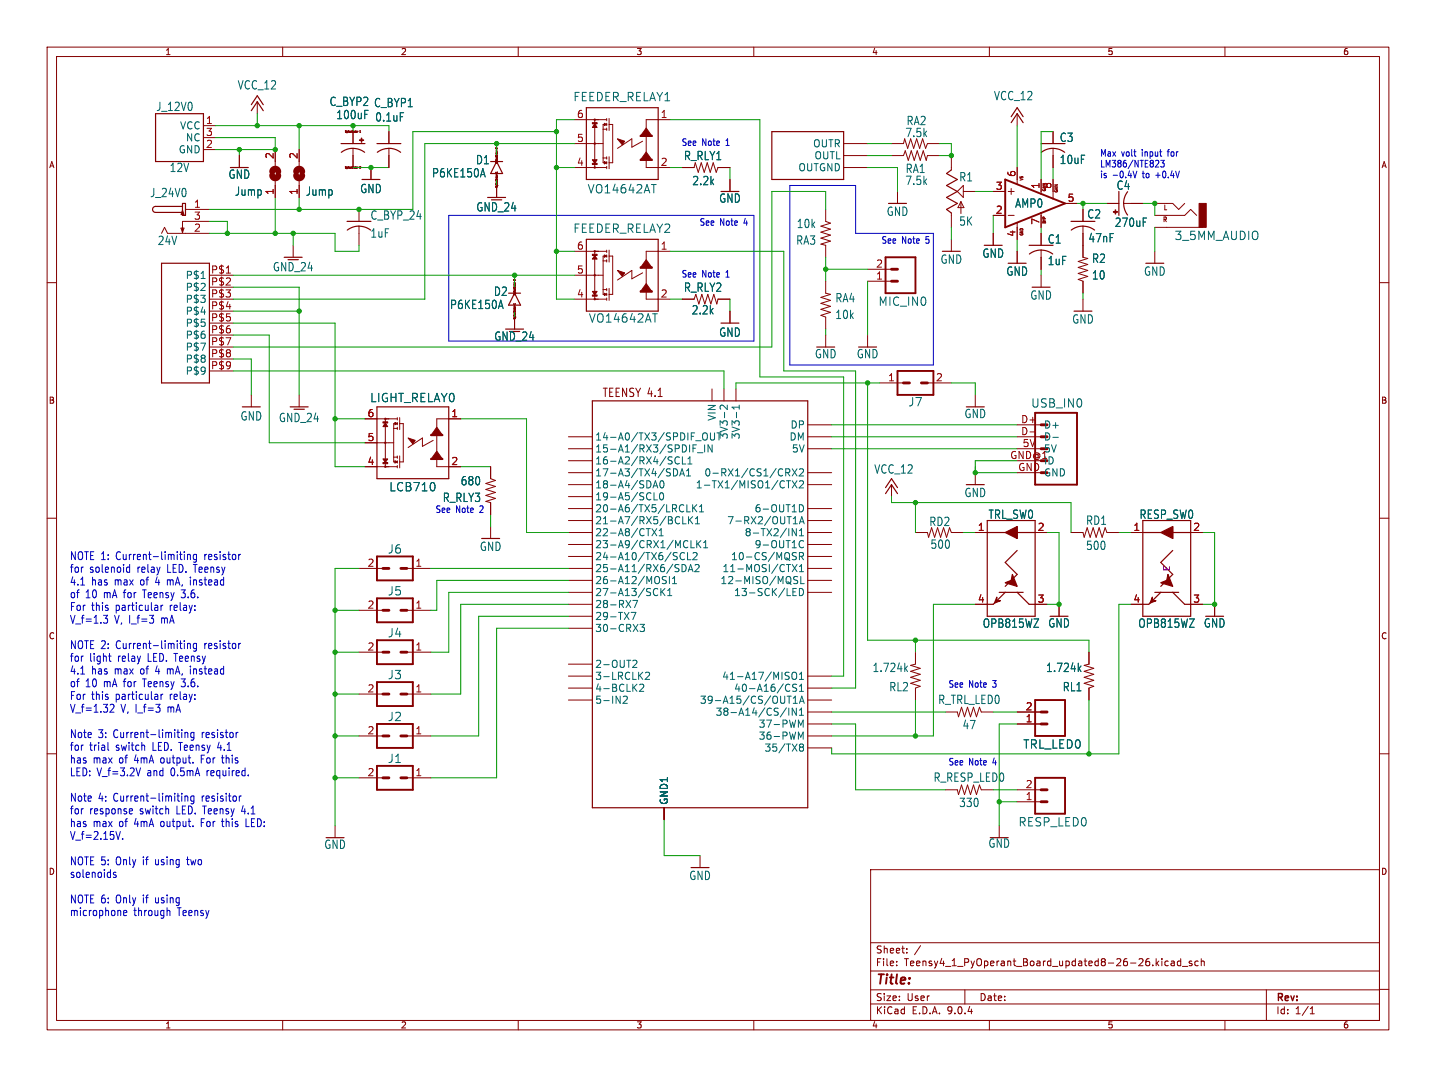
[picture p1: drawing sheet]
<svg xmlns="http://www.w3.org/2000/svg" width="305mm" height="229mm" viewBox="0 0 305 229" stroke-linecap="round" stroke-linejoin="round" font-family="sans-serif">
<g fill="none" stroke="#840000" stroke-width=".21">
<path d="M10 10h284.8v208.6h-284.8zM12 12h280.8v204.6h-280.8zM60 10v2M110 10v2M160 10v2M210 10v2M260 10v2M43.2 26.7h2.5M43.2 29.2h2.5M43.2 31.8h2.5M50.8 33v2.6M54.6 21.6v2.5"/>
<path d="M58.4 31.8v3.4M58.4 38.5v3.4M63.5 31.8v3.4M63.5 38.5v3.4M73.3 27.8h.1M73.3 27.7v.1M73.3 27.7h.2M73.5 35.4h-.2M74 27.7h-.1M74 35.3l-.1 .1M74 35.3v.1M74.7 27.8h.2"/>
<path d="M74.7 35.4h.1M74.8 35.3h.1M74.8 35.3l-.1 .1M74.8 35.3l.1 .1M74.9 35.4h.1M74.9 27.9v2.6M74.9 31.5v4.1M75.4 27.7v.4M75.4 35.3v.4M75.6 28.1h.1M75.6 27.8h.1M75.6 35.5h.2"/>
<path d="M75.7 27.8v.1M75.7 28.1h.1M75.7 27.9l-.1 .1M75.7 35.7h-.1M75.8 35.5v.1M75.8 35.6h-.2M75.9 27.8v.3M75.9 35.5v.2M75.9 35.5h.1M76 27.8h.1M76 27.8l-.1 .1M76 35.5h.1"/>
<path d="M76 35.5h-.1M76.4 27.8l.1-.1v.4M76.5 35.3l-.1 .1M76.5 35.3v.1M76.5 35.4h.1M78.7 35.6v2.5M82.5 27.9v2.6M82.5 31.5v4.1M105.2 39.1h.1M105.2 37.6h.4M105.2 32.5h.4M105.2 39.7h.1"/>
<path d="M105.2 39.5v.2M105.2 31.4v.2M105.2 33.1v.1M105.2 34.5l.1 .1M105.2 34h.1M105.2 33.2h.1M105.2 31.6h.1M105.2 31.4h.1M105.2 38.1v.2M105.2 33v.1M105.3 31.4h-.1M105.3 32h.1"/>
<path d="M105.3 32.3l.1-.1 .1 .2M105.3 37v.1M105.3 37.3v.1M105.3 37.1h.3M105.3 37.1h.1M105.3 32h.3M105.3 37.3h.1M105.3 37.3l.2 .1M105.4 37.1h.1M105.4 32h.1M105.4 39.4v2.5M105.6 37.3v.1"/>
<path d="M105.6 32.2v.1M105.6 36.6h-.4h.1M121.9 35.6h6.9M121.9 30.5h6.1M121.9 25.4h6.9M126.2 25.4v10.2M128 27.4h.8M128 33.5h.8M128.8 25.1v.6M128.8 26.2v.5M128.8 27.2v.5M128.8 33.3v.5"/>
<path d="M128.8 34.3v.5M128.8 35.3v.5M128.8 26.4h-.8v8.1h.8M129.3 26.4h.7v8.1h-.7M129.3 25.1v2.6M129.3 33.3v2.5M136.4 30l-2.3 1.2v-1.7l-3 2M142.2 25.4h-5v10.2h5M144.8 35.6h2.5l.3-1.1 .6 2.1 .6-2.1 .7 2.1 .6-2.1 .6 2.1 .7-2.1 .6 2.1 .4-1h2.5M154.9 38.1v2.5M179.1 35.6h5M179.1 30.5h5"/>
<path d="M179.1 33h5M189.2 30.5h2.6l.2-1 .7 2 .6-2 .6 2 .7-2 .6 2 .6-2 .7 2 .3-1h2.6M189.2 33h2.6l.4-1 .6 2 .6-2 .7 2 .6-2 .6 2 .7-2 .6 2 .2-1h2.6M201.9 33v3.1M215.9 24.1v2.6M215.9 35.6v3.4M221 38.1v3M223.5 27.9v2.6M223.5 31.5v4.1M223.5 38.1v4.1M34.3 49.5l.6-1.2 .7 1.2h8.8M38.4 48.4h.7l-.4 1z"/>
<path d="M39.4 44.5h5M44.4 58.4h5.1M44.4 47h-5.7v2.4M62.2 52.1v2.5M76.2 44.5v2.5M76.2 48v4.1M109 59.4v.1M109 59.4h.1M109 59.3v.1M109.1 59.3h-.1M109.1 60h.3M109.1 59.9h.1"/>
<path d="M109.1 59.9v.1M109.1 60h.1M109.2 60h.1M121.9 58.4h6.1M121.9 53.3h6.9M126.2 53.3v10.2M128 55.4h.8M128.8 54.4h-.8v8.1h.8M128.8 53.1v.5M128.8 54.1v.5M128.8 55.1v.5M129.3 54.4h.7v8.1h-.7"/>
<path d="M129.3 53.1v2.5M136.4 57.9l-2.3 1.3v-1.8l-3 2M142.2 53.3h-5v10.2h5M175.3 44.5v2.5l1 .4-2.1 .6 2.1 .6-2.1 .7 2.1 .6-2.1 .6 2.1 .7-2.1 .6 1.1 .3v2.5M175.3 59.7v2.5l1 .3-2.1 .6 2.1 .7-2.1 .6 2.1 .6-2.1 .7 2.1 .6-2.1 .6 1.1 .4v2.6M184.1 57.2h5.1M184.1 59.7h5.1M190.5 40.6v2.6M201.9 45.2v3.1M201.9 50.8v2.5M203.2 40.6l1.3-1.2v2.5zM204 42.8l.6 1.3h-1.3z"/>
<path d="M204 42.8v2.5M204.5 40.6h2.5M210.8 49.5v2.6M210.8 40.6h2.6M210.8 45.7h2.6M214 40.6h1.3M214 45.7h1.3M214.6 40v1.3M215.9 47.3v3.5M215.9 53.3v2.6M221 45.2v3.1M221 49.5v2.6"/>
<path d="M221 53.1v4.1M221 58.4v2.6M226.1 43.2h2.5M229.9 44.5v2.5M229.9 48v6.6l1 .3-2 .6 2 .6-2 .7 2 .6-2 .6 2 .7-2 .6 1 .4v2.5M234.9 43.2h2.6M238.5 43.2h4.1M245.1 43.2h3.8l1.3 1.3 1.3-1.3M245.1 45.7h6.4l1.2-1.2 1.3 1.2M245.1 53.3v2.6M245.1 48.3h10.2M10 60h2"/>
<path d="M44.4 63.5h5.1M44.4 61h5.1M44.4 66h5.1M44.4 68.6h5.1M44.4 71.1h5.1M44.4 73.7h5.1M44.4 76.2h5.1M44.4 78.7h5.1M109 67.5v.2M109 61v.1M109 67h.1M109 65.5h.4"/>
<path d="M109 61.9h.1M109 61.1h.1M109 60.5h.4M109 62.4v.2M109 67.5h.1M109 61h.1M109 61.1l.1 .1M109 67.7h.1M109 62.6h.1M109.1 66.1v.2M109.1 61h-.1M109.1 60.2v.1"/>
<path d="M109.1 65h.1M109.1 65.1h.3M109.1 65l.1 .1M109.1 60.2h.1M109.2 65.1h.1M109.2 65.2l-.1 .1M109.2 65.2h.1M109.2 60.1l-.1 .1M109.2 60.1h.1M109.2 67.3v2.6M109.2 65.2l.1 .2M109.2 60.1l.1 .2"/>
<path d="M109.4 65.2v.1M109.4 60.2v.1M109.4 64.5h-.4l.1 .1M121.9 63.5h6.9M128 61.5h.8M128.8 61.2v.5M128.8 62.2v.5M128.8 63.2v.6M129.3 61.2v2.6M144.8 63.5h2.5l.4-1 .6 2 .7-2 .6 2 .6-2 .7 2 .6-2 .6 2 .3-1h2.5M154.9 66v2.6M175.3 71.1v2.6"/>
<path d="M184.1 71.1v2.6M229.9 63.5v2.5M292.8 60h2M53.3 83.8v2.6M63.5 83.8v2.6M77.5 88.9h6.8M77.5 99.1h6.8M77.5 94h6.1M81.8 88.9v10.2M83.6 90.9h.7M83.6 97h.7M84.3 89.9h-.7v8.1h.7"/>
<path d="M84.3 88.6v.6M84.3 89.7v.5M84.3 90.7v.5M84.3 96.8v.5M84.3 97.8v.5M84.3 98.8v.5M84.8 89.9h.8v8.1h-.8M84.8 88.6v2.6M84.8 96.8v2.5M91.9 93.5l-2.2 1.2v-1.7l-3.1 2M97.8 88.9h-5.1v10.2h5.1M104.1 99.1v2.5l1.1 .4-2.1 .6 2.1 .7-2.1 .6 2.1 .6-2.1 .7 2.1 .6-2.1 .6 1 .3v2.5"/>
<path d="M120.6 92.7h5.1M120.6 95.3h5.1M120.6 97.8h5.1M151.1 82.6v2.5M153.7 82.6v2.5M156.2 82.6v2.5M171.4 92.7h5.1M171.4 95.3h5.1M171.4 90.2h5.1M186.7 81.3h5.1M196.8 81.3h5.1M207 83.8v2.6"/>
<path d="M215.9 92.7h5.1M215.9 95.3h5.1M215.9 97.8h5.1M215.9 90.2h5.1M10 110h2M104.1 111.8v2.5M120.6 113h5.1M120.6 100.3h5.1M120.6 102.9h5.1M120.6 105.4h5.1M120.6 108h5.1M120.6 110.5h5.1"/>
<path d="M120.6 115.6h5.1M120.6 118.1h5.1M171.4 113h5.1M171.4 100.3h5.1M171.4 102.9h5.1M171.4 108h5.1M171.4 110.5h5.1M171.4 115.6h5.1M171.4 118.1h5.1M189.2 102.9v2.5M194.3 113h2.5l.3 1 .6-2 .7 2 .6-2 .6 2 .7-2 .6 2 .6-2 .4 1h2.6M207 113h2.5"/>
<path d="M207 100.3v2.6M215.9 100.3h5.1M219.7 113h2.5M227.3 113h2.6l.2 1 .7-2 .6 2 .6-2 .7 2 .6-2 .6 2 .7-2 .3 1h2.6M240 113h2.6M252.7 113h2.6M292.8 110h2M76.2 120.7h5.1M76.2 138.4h5.1M76.2 129.5h5.1M86.4 120.7h5M86.4 138.4h5"/>
<path d="M86.4 129.5h5M120.6 128.3h5.1M120.6 120.7h5.1M120.6 123.2h5.1M120.6 125.7h5.1M120.6 130.8h5.1M120.6 133.4h5.1M171.4 120.7h5.1M171.4 123.2h5.1M171.4 125.7h5.1M194.3 138.4v2.6l-1 .2 2 .7-2 .6 2 .6-2 .7 2 .6-2 .6 2 .7-1 .4v2.5M207 128.3h2.5"/>
<path d="M219.7 128.3h2.5M224.8 128.3v2.5M231.1 138.4v2.6l-1 .2 2.1 .7-2.1 .6 2.1 .6-2.1 .7 2.1 .6-2.1 .6 2.1 .7-1.1 .4v2.5M240 128.3h2.6M252.7 128.3h2.6M257.8 128.3v2.5M76.2 156.2h5.1M76.2 147.3h5.1M86.4 156.2h5M86.4 147.3h5M120.6 141h5.1M120.6 143.5h5.1"/>
<path d="M120.6 146.1h5.1M120.6 148.6h5.1M171.4 156.2h5.1M171.4 143.5h5.1M171.4 146.1h5.1M171.4 148.6h5.1M171.4 151.1h5.1M171.4 153.7h5.1M171.4 158.8h5.1M200.7 151.1h2.5l.3 1 .6-2 .6 2 .7-2 .6 2 .6-2 .7 2 .6-2 .4 1h2.5M215.9 151.1h5.1M215.9 153.7h5.1"/>
<path d="M10 160h2M71.1 175.3v2.5M76.2 165.1h5.1M86.4 165.1h5M141 171.5v2.5M200.7 167.6h2.5l.3 1.1 .6-2.1 .6 2.1 .7-2.1 .6 2.1 .6-2.1 .7 2.1 .6-2.1 .4 1h2.5M212.1 175.3v2.5M215.9 167.6h5.1M215.9 170.2h5.1M292.8 160h2M148.6 181.6v2.6M184.8 184.6h108v32h-108z"/>
<path d="M10 210h2M60 216.6v2M110 216.6v2M160 216.6v2M184.8 213.1h108M184.8 210.1h108M184.8 206.1h108M184.8 200.1h108M190.3 204.8v.2M190.3 204.1v.1M192.5 202.1v.2M192.5 201.4v.1"/>
<path d="M195.4 200.7l-1.3 1.9M204.8 210.1v3M210 216.6v2M246.6 203.5v.1M246.6 204v1M248 204.1l-.5-.1-.2 .3 .1 .6h.6M248.6 204.1h.6l.1 .9M249.3 204.3l-.5 .1-.3 .2 .3 .4 .5-.1M250.6 204.1l-.4-.1-.3 .3 .1 .6h.6M250.6 203.5v1.5M251 205.1h1.1M253 204.1l-.4-.1-.2 .2 .1 .2 .5 .2v.3h-.6"/>
<path d="M254.3 204.1l-.4-.1-.3 .3 .2 .6h.5M255 204.1l.2-.1 .3 .1 .1 .9M255 203.5v1.5M260 216.6v2M268.8 210.1v6.5M278.1 215.2h.9M278.1 214.1l.4-.4v1.5M292.8 210h2"/>
</g>
<g fill="none" stroke="#840000" stroke-width=".25">
<path d="M33 24.1h10.2v10.2h-10.2zM53.3 22.2l1.3-1.9 1.3 1.9M53.3 23.5l1.3-1.9 1.3 1.9M72.4 30.5h5.1M74.9 31.5a4.1 4.1 0 0 0-2.5 .8M74.9 31.5a4.1 4.1 0 0 1 2.5 .8M76.8 38.1h3.8M80 30.5h5.1M82.5 31.5a4.1 4.1 0 0 1 2.5 .8M82.5 31.5a4.1 4.1 0 0 0-2.4 .8M104.1 34.3h2.6M105.4 34.3l1.3 2.5h-2.6z"/>
<path d="M105.4 33v1.3M105.4 36.8v1.3M124.5 22.9h15.2v15.2h-15.2zM163.8 27.9h15.3v10.2h-15.3zM201.9 36.1l-1 .7 2.3 1.3-2.3 1.3 2.3 1.2-2.3 1.3 2.3 1.3-2.3 1.3 1 .7M214.6 24.8l1.3-1.9 1.3 1.9M214.6 26l1.3-1.9 1.3 1.9M221 30.5h5.1M223.5 31.5a4.1 4.1 0 0 0-2.5 .8M223.5 31.5a4.1 4.1 0 0 1 2.5 .8M34.3 55.9h10.1v25.4h-10.1zM38.7 43.8h-5.7l-.4 .2-.2 .5 .2 .4 .4 .2h5.7"/>
<path d="M38.7 43.2v2.5h.7v-2.5M60.3 54.6h3.8M73.7 47h5M76.2 48a4.1 4.1 0 0 0-2.5 .8M76.2 48a4.1 4.1 0 0 1 2.5 .8M103.5 41.9h3.8M124.5 50.8h15.2v15.2h-15.2zM188.6 43.2h3.8M200 53.3h3.8M208.9 52.1h3.8M214 55.9h3.8M218.4 52.1h5.1"/>
<path d="M223.4 53.9a4 4 0 0 0-4.9 0M227.3 47h5.1M229.9 48a4.1 4.1 0 0 0-2.5 .8M229.9 48a4.1 4.1 0 0 1 2.4 .8M237.5 40.6v5.1M238.5 43.2a4.1 4.1 0 0 0 .8 2.4M239.3 40.7a4.1 4.1 0 0 0-.8 2.5M243.2 55.9h3.8M107.9 62.2h2.6M109.2 62.2l1.3 2.6h-2.6zM109.2 61v1.2M109.2 64.8v1.2"/>
<path d="M153 68.6h3.8M219.1 61h3.8M228 66h3.8M51.4 86.4h3.8M61.6 86.4h3.8M62.4 86.9h2.2M80 86.4h15.2v15.2h-15.2zM125.7 85.1h45.7v86.4h-45.7zM102.2 114.3h3.8M188 103.5l1.2-1.9 1.3 1.9M188 104.8l1.2-1.9 1.3 1.9M205.1 102.9h3.8"/>
<path d="M209.5 110.5h10.2v20.3h-10.2zM209.5 113h3.9M215.9 113h3.8M215.9 111.8v2.5M215.9 116.8l-2.5 2.6 2.5 2.5-2.5 2.6M242.6 110.5h10.1v20.3h-10.1zM242.6 113h3.8M248.9 111.8v2.5M248.9 113h3.8M248.9 116.8l-2.5 2.6 2.5 2.5-2.5 2.6M212.1 125.7h5.1M213.4 125.7l-2.6 2.6h-1.3"/>
<path d="M215.9 125.7l2.5 2.6h1.3M245.1 125.7h5.1M246.4 125.7l-2.6 2.6h-1.2M248.9 125.7l2.6 2.6h1.2M146.7 184.2h3.8"/>
<circle cx="126.2" cy="35.6" r=".13"/>
<circle cx="126.2" cy="25.4" r=".13"/>
<circle cx="126.2" cy="30.5" r=".13"/>
<circle cx="126.2" cy="58.4" r=".13"/>
<circle cx="126.2" cy="53.3" r=".13"/>
<circle cx="126.2" cy="63.5" r=".13"/>
<circle cx="81.8" cy="88.9" r=".13"/>
<circle cx="81.8" cy="99.1" r=".13"/>
<circle cx="81.8" cy="94" r=".13"/>
</g>
<g fill="#840000" stroke="#840000" stroke-width=".21">
<path d="M236.7 44.5h.1v.9h-.1z"/>
<path d="M236.3 44.9h.9v.2h-.9z"/>
<path d="M254.5 43.2h1.5v5.1h-1.5z"/>
<path d="M91.4 92.2h2.6v.3h-2.6z"/>
<path d="M92.7 90.7l1.3 1.8h-2.6z"/>
<path d="M91.4 97.3h2.6v.2h-2.6z"/>
<path d="M92.7 95.8l1.3 1.7h-2.6z"/>
<path d="M86.6 93l1.5 .5-.5 .7z"/>
<path d="M83.8 89.7l.5 .2-.5 .3z"/>
<path d="M83.8 97.8l.5 .2-.5 .3z"/>
<path d="M81.3 89.5h1v.3h-1z"/>
<path d="M81.3 98.2h1v.2h-1z"/>
<path d="M81.8 89.8l.5 .8h-1z"/>
<path d="M81.3 97.4h1l-.5 .8z"/>
<path d="M38.7 44.6l.4 1h-.7z"/>
<path d="M135.9 56.6h2.5v.3h-2.5z"/>
<path d="M137.2 55.1l1.2 1.8h-2.5z"/>
<path d="M135.9 61.7h2.5v.3h-2.5z"/>
<path d="M137.2 60.2l1.2 1.8h-2.5z"/>
<path d="M131.1 57.4l1.5 .5-.5 .8z"/>
<path d="M128.3 54.1l.5 .3-.5 .2z"/>
<path d="M128.3 62.2l.5 .3-.5 .2z"/>
<path d="M125.7 54h1v.2h-1z"/>
<path d="M125.7 62.6h1v.3h-1z"/>
<path d="M126.2 54.2l.5 .8h-1z"/>
<path d="M125.7 61.8h1l-.5 .8z"/>
<path d="M76.3 29.7h.9v.1h-.9z"/>
<path d="M76.7 29.3h.1v.9h-.1z"/>
<path d="M135.9 28.7h2.5v.3h-2.5z"/>
<path d="M137.2 27.2l1.2 1.8h-2.5z"/>
<path d="M135.9 33.8h2.5v.2h-2.5z"/>
<path d="M137.2 32.3l1.2 1.7h-2.5z"/>
<path d="M131.1 29.5l1.5 .5-.5 .7z"/>
<path d="M128.3 26.2l.5 .2-.5 .3z"/>
<path d="M128.3 34.3l.5 .2-.5 .3z"/>
<path d="M125.7 26h1v.3h-1z"/>
<path d="M125.7 34.7h1v.2h-1z"/>
<path d="M126.2 26.3l.5 .8h-1z"/>
<path d="M125.7 33.9h1l-.5 .8z"/>
</g>
<g fill="none" stroke="#006464" stroke-width=".21">
<path d="M102.1 37.1h.7M102.5 35.8l.5 1.8M138.3 39.2h1M42.7 59.1h.9M242.7 46.3h.7M105.9 65h.8M106.3 63.7l.5 1.8M138.5 66.6h1M143 99.5a.77 .77 0 0 1 .8 .8 .77 .77 0 0 1-.8 .7zM143.4 97.2a.71 .71 0 0 0-.1 .9 .71 .71 0 0 0 .9 .2M144.8 97v1.5h.8M145.7 99.9l.5-.4v1.5"/>
<path d="M146 98.5h.9M146.3 97.2l-.3 .2M146.4 97v1.5M147.1 95.1h.5M148 96.1h1.2M149.5 91.9a.51 .51 0 0 1 .6 .5v.5a.51 .51 0 0 1-.6 .5M149.6 94.4v1.5M150.8 91.9v1.2l.3 .3 .4-.1 .2-.2v-1.2M151.2 94.4v1.5l-.9-1.5v1.5M152.2 91.9h.8M152.8 86.6l.2 .3M154.4 86v.9l-.9-.8-.4-.1-.3 .3"/>
<path d="M156.9 86v.9M156.9 86.4h-1.5l.4 .5M166.8 99.5h.6l.2 .3-.1 .4-.7 .1M168.2 99.5l1 1.5M169.2 99.5l-1 1.5M169.7 99.6l.6-.1 .3 .4-1 1.1h1M223.5 92.8h1.1M92.2 102.8v1.1M138.4 112.2l1 1.5M138.6 103.6l.5-1.6 .5 1.6M138.7 103.1h.8M138.8 104.6v1.5h.7"/>
<path d="M139.4 112.2l-1 1.5M139.9 113.7h.9M139.9 112.6l.4-.4v1.5M140.2 104.7l.1-.1a.81 .81 0 0 1 .6 .7 .81 .81 0 0 1-.6 .8 1.01 1.01 0 0 1-.1-1.4zM140.4 102a.87 .87 0 0 0 .2 1.6 .95 .95 0 0 0 0-1.6M144.2 109.7l.1 .1M144.3 101l.5-1.5 .5 1.5M144.3 111l-.1 .1M144.4 100.6h.7M144.8 119.8a.77 .77 0 0 1 .8 .8 .77 .77 0 0 1-.8 .7zM144.8 117.3a.79 .79 0 0 0-.5 .8 .79 .79 0 0 0 .7 .7l.3-.1M144.9 109.7v1.5h.7"/>
<path d="M145 117.3l.3 .1M145.7 101h.9M145.8 107.1v1.5h.7M145.9 117.3v1.5h.8M146.2 109.7v1.5M146.4 110.3l.6 .9M146.7 114.7v1.6h.7M147 107.1v1.5M147 109.7l-.8 .8M147.1 117.4l.6-.1 .3 .4-1 1.1h1M147.2 107.8l.7 .8M147.5 120l.6-.2 .3 .5-.9 1h.9"/>
<path d="M147.6 111.2h.9M147.6 110.1l.4-.4v1.5M147.9 107.1l-.9 .9M147.9 114.7v1.6M148.1 115.4l.7 .9M148.5 108.6h.8M148.5 107.6l.4-.5v1.5M148.8 114.7l-.9 .9M149.3 116.3h.9M149.3 115.2l.5-.5v1.6M166.9 102h.9M167.1 100.3l.5 .7"/>
<path d="M167.4 102v1.6M168.2 102l1 1.6M168.2 119.8l1 1.5M168.4 111.2h.8M168.7 109.9l.1-.2v1.5M168.7 118.1l.3 .3-.3 .4M168.8 117.3l.2 .1M169 112.2v1.5l-.8-1.5v1.5M169.2 102l-1 1.6M169.2 119.8l-1 1.5M169.7 102.2l.6-.2 .3 .5-1 1.1h1M169.7 107.1a.77 .77 0 0 1 .9 .8 .77 .77 0 0 1-.9 .7"/>
<path d="M169.7 113.7h.9M169.7 118.1l.7-.1 .2-.2-.1-.4-.8-.1v1.5M169.7 111.2l.5-1.5 .5 1.5M169.7 112.6l.4-.4v1.5M169.8 116l.3 .3 .5-.2M169.8 110.8h.8M170 118.1l.6 .7M170.6 114.9l-.5-.2-.3 .3M134 130h1l-.7 1.5M135.3 127.4l-.6 1.6M135.8 132.5h1l-.5 .6 .4 .1v.7l-.2 .1-.7-.1M139.3 124.9l.3 .1"/>
<path d="M139.6 126.3l-.3 .1M140.3 124.9v1.5M140.5 125.6l.6 .8M140.6 122.8l.8 .7-.3 .4-.5-.1M140.9 122.4l-.3 .3M141.1 124.9l-.8 .9M141.2 122.4h.2M141.7 126.4h.9M141.7 125.3l.5-.4v1.5M142.1 122.4v1.5M142.7 123.9h.9M142.7 122.8l.5-.4v1.5"/>
<path d="M146.1 121.3l.5-1.5 .5 1.5M146.2 120.9h.7M168.3 126.4h.7M168.3 125.6h.5M168.3 124.9h.7M168.6 123l.6 .2 .1 .3-.1 .3-.5 .1M168.6 122.4h.7M169.7 121.3h.9M169.7 124.9a.77 .77 0 0 1 .9 .8 .77 .77 0 0 1-.9 .7zM169.7 120.3l.4-.5v1.5M170 122.4v1.5h.7M132.5 147.8l-.2 .1"/>
<path d="M132.9 147.8l.3 .3-.1 .3-.9 .9h1M134.4 140.2l.5-.1 .3 .5-1 1.1h1M136 145.2l-.2 .2M136.4 145.2l.2 .3v.4l-.9 .8h.9M137 142.8l.6-.1 .3 .4-1 1.1h1M166.9 150.2l-1.3 2M167.1 147.8h.8M167.4 150.3v1.5M167.5 147.8v1.5M168.2 142.9l.2-.2a.51 .51 0 0 1 .7 .5v.5a.51 .51 0 0 1-.5 .5 .51 .51 0 0 1-.5-.5zM168.4 149.3h.8M168.4 148.2l.4-.4v1.5"/>
<path d="M169 150.3v1.5l-.8-1.5v1.5M169.1 145.3l-.6-.1-.3 .3 .2 .4 .6 .3v.4l-.2 .1h-.6M169.5 152.8l.5 1.1 .5-1.1v1.6M169.5 155.4l.5 1.1 .5-1.1v1.5M169.7 144.2h.9M169.7 146.7h.9M169.7 158.2l.3-.3 .4 .1 .2 .3-.3 .3M169.7 143.1l.4-.4v1.5M169.7 145.7l.4-.5v1.5M169.7 150.7l.4-.4v1.5M169.7 149.3l.5-1.5 .5 1.5M169.7 151.8h.9"/>
<path d="M169.7 158.3l.3 .3M169.8 148.9h.8M170 158.6h.3M170 158.6l-.3 .3M170.3 158.6l.3 .3-.2 .5h-.4l-.3-.2M192.2 141.9l.4 .6M192.6 141.4l-.6 .6M229 141.9l.4 .6M229.4 141.4l-.5 .6"/>
</g>
<path d="M213.4 38.1l12.7 5.1-12.7 5.1zM188 54.6h6.3v7.6h-6.3zM190.5 78.7h7.6v5.1h-7.6zM219.7 87.6h8.9v15.3h-8.9zM80 118.1h7.6v5.1h-7.6zM80 127h7.6v5.1h-7.6zM80 135.9h7.6v5.1h-7.6zM80 144.8h7.6v5.1h-7.6zM80 153.7h7.6v5.1h-7.6zM219.7 148.6h6.4v7.6h-6.4zM80 162.6h7.6v5h-7.6zM219.7 165.1h6.4v7.6h-6.4z" fill="none" stroke="#840000" stroke-width=".41"/>
<g fill="none" stroke="#840000" stroke-width=".61">
<path d="M189.2 57.2h1.3M189.2 59.7h1.3M191.8 81.3h1.2M195.6 81.3h1.2M81.3 138.4h1.2M81.3 129.5h1.2M81.3 120.7h1.2M85.1 138.4h1.3M85.1 129.5h1.3M85.1 120.7h1.3M81.3 156.2h1.2M81.3 147.3h1.2"/>
<path d="M85.1 156.2h1.3M85.1 147.3h1.3M221 151.1h1.2M221 153.7h1.2M81.3 165.1h1.2M85.1 165.1h1.3M221 167.6h1.2M221 170.2h1.2"/>
</g>
<g fill="#840000" stroke="#840000" stroke-width=".25">
<path d="M246.4 113l2.5-1.2v2.5z"/>
<path d="M247.9 121.9l1 2.6-2.5-.8 1.2-.5z"/>
<path d="M244.6 126.7v.8h.8l-1.3 .5z"/>
<path d="M213.4 113l2.5-1.2v2.5z"/>
<path d="M214.9 121.9l1 2.6-2.5-.8 1.2-.5z"/>
<path d="M211.6 126.7v.8h.7l-1.2 .5z"/>
</g>
<path d="M48 58h.9M218.6 91.7h1.2" fill="none" stroke="#a90000" stroke-width=".21"/>
<path d="M59.1 37.2l-.2 .5-.5 .1-.4-.1-.2-.5M59.1 36.4l-.2-.4-.5-.2-.4 .2-.2 .4M62.9 37.2l.2 .5 .4 .1 .4-.1 .2-.5M62.9 36.4l.2-.4 .4-.2 .4 .2 .2 .4" fill="none" stroke="#840000" stroke-width="1.3"/>
<g fill="none" stroke="#0000c2" stroke-width=".21">
<path d="M167.6 39.4h14v10.1h16.5v28h-30.5zM240.5 36.3l.4 1.4 .4-1.4M246 34.4l-.8 1.1h.8M246.4 34h.7l-.4 .6 .4 .1v.6l-.2 .2-.5-.2M95.2 45.7h64.8v26.7h-64.8zM27.5 119.8v1.7M39.1 117.1v.2M39.1 117.7v1.1M39.8 117.7v1.1M39.8 117.8l.2-.1h.3l.1 1.1M41.7 117.7h-.4l-.3 .3 .2 .7h.5M41.7 117.7v1.3l-.1 .3"/>
<path d="M51.1 117.7h-.3M17.1 124.2h.9M22.8 130.6l-.4 .6 .4 .2v.6l-.2 .3h-.4M23 139.3h.6M27 121.4h.5M27 120.4h.5M34.2 128.5v1.1M34.6 128.5l-.4 .3M39.1 136v.2M39.1 136.6v1.1M39.8 136.6v1.1M39.8 136.7l.2-.1h.3l.1 1.1"/>
<path d="M41.7 136.6v1.3l-.1 .3M41.7 136.6h-.4l-.3 .3 .2 .7h.5M51.1 136.6h-.3M17.1 143.1h.9M22.9 157.6v1.4l.2 .3M23.3 140.3l.3 .1M23.9 149.5l-.5 .1M24.2 150l-.9 1.2h.9M34.2 147.4v1.1M34.6 147.4l-.4 .3M38.6 154.9v.2M38.6 155.5v1.1"/>
<path d="M39.3 155.5v1.1M39.3 155.6l.2-.1h.3l.1 1.1M41.2 155.5h-.4l-.3 .3 .1 .7h.6M41.2 155.5v1.3l-.2 .2M50.5 155.5h-.2M25.6 176.5l-.5 1.7M26 178v.2M27.7 171.6l.4 .1v.3l-.6 .2M28.1 172.7l-.4 .1M29.8 163l-.4 1.7M38.6 168.4v.1M38.6 168.9v1.2"/>
<path d="M39.3 168.9v1.2M39.3 169.1l.2-.2 .3 .1 .1 1.1M41.2 168.9v1.4l-.2 .2M41.2 169l-.4-.1-.3 .4 .1 .7h.6M47 160.9h.5M47 174.3h.5M50.8 168.9v1.2M51.2 168.9l-.4 .4M52.2 173.8v1.7h.7M52.7 164.5v.2M24.6 185.2l-.3-.1-.2 .3v.2l.5 .2v.4h-.5M26.2 193.8l.7-.2-.1-.3-.4-.1-.2 .3 .1 .8h.5"/>
<path d="M35.7 193.2l.4 .3v.9"/>
</g>
<g fill="none" stroke="#009600" stroke-width=".21">
<path d="M45.7 26.7h36.8v1.2M45.7 29.2h12.7v2.6h-12.7M50.8 31.8v1.2M54.6 24.1v2.6M63.5 26.7v5.1M74.9 35.6h7.6M74.9 26.7v1.2M105.4 30.5v2.5M105.4 38.1v1.3M118.1 35.6h3.8M118.1 27.9h-30.5v16.6h-43.2M121.9 25.4h-3.8v38.1h3.8"/>
<path d="M121.9 30.5h-31.7v33h-40.7M142.2 25.4h19.1v54.6h17.8v63.5h-2.6M142.2 35.6h2.6M154.9 35.6v2.5M184.1 35.6h6.4v5M184.1 33h5.1M184.1 30.5h5.1M199.4 30.5h2.5v2.5h-2.5M215.9 26.7v8.9M223.5 27.9h-2.5v10.2M223.5 35.6v2.5M44.4 49.5h26.7v3.8h5.1v-1.2"/>
<path d="M44.4 47h3.9v2.5M49.5 58.4h72.4M58.4 41.9v7.6M62.2 49.5v2.6M63.5 41.9v2.6M109.2 58.4v2.6M118.1 53.3h3.8M142.2 53.3h24.2v25.4h15.2v67.4h-5.1M175.3 44.5v-3.9h-11.5v33.1h-114.3M175.3 54.6v5.1M175.3 57.2h8.8M184.1 59.7v11.4"/>
<path d="M201.9 48.3v2.5M207 40.6h3.8M210.8 45.7v3.8M215.9 50.8v2.5M221 48.3v1.2M221 57.2v1.2M228.6 43.2h6.3M229.9 43.2v1.3M242.6 43.2h2.5v2.5M245.1 48.3v5M49.5 78.7h104.2v3.9M49.5 68.6h21.6v30.5h6.4"/>
<path d="M49.5 71.1h7.6v22.9h20.4M49.5 76.2h3.8v7.6M49.5 61h14v22.8M49.5 66h14M109.2 66v1.3M142.2 63.5h2.6M154.9 63.5v2.5M175.3 69.9v1.2M229.9 62.2v1.3M71.1 88.9h6.4M97.8 88.9h14v24.1h8.8M97.8 99.1h6.3"/>
<path d="M176.5 90.2h39.4M176.5 95.3h39.4M176.5 92.7h39.4M184.1 81.3v54.6h47v2.5M186.7 81.3h-30.5v1.3M201.9 81.3h5.1v2.5M215.9 97.8h-8.9v2.5h8.9M104.1 109.2v2.6M189.2 105.4v1.3h38.1v6.3M194.3 106.7v6.3M204.5 113h2.5M222.2 113h2.6v15.3h-2.6"/>
<path d="M237.5 113h2.5M255.3 113h2.5v15.3h-2.5M71.1 129.5h5.1M71.1 138.4h5.1M76.2 120.7h-5.1v54.6M91.4 120.7h29.2M120.6 128.3h-22.8v19h-6.4M120.6 123.2h-27.9v6.3h-1.3M120.6 125.7h-25.4v12.7h-3.8M120.6 130.8h-19v25.4h-10.2M120.6 133.4h-15.2v31.7h-14M194.3 135.9v2.5"/>
<path d="M207 128.3h-8.9v27.9h-21.6M240 128.3h-2.5v31.7h-61v-1.2M71.1 156.2h5.1M71.1 147.3h5.1M176.5 153.7h5.1v13.9h19.1M176.5 151.1h24.2M194.3 148.6v7.6M210.8 151.1h5.1M215.9 153.7h-3.8v21.6M231.1 148.6v11.4M71.1 165.1h5.1M141 174v7.6h7.6"/>
<path d="M210.8 167.6h5.1M212.1 170.2h3.8"/>
</g>
<g fill="#009600" stroke="#009600" stroke-width=".21">
<circle cx="212.1" cy="170.2" r=".46"/>
<circle cx="194.3" cy="156.2" r=".46"/>
<circle cx="231.1" cy="160" r=".46"/>
<circle cx="245.1" cy="43.2" r=".46"/>
<circle cx="229.9" cy="43.2" r=".46"/>
<circle cx="194.3" cy="135.9" r=".46"/>
<circle cx="194.3" cy="106.7" r=".46"/>
<circle cx="207" cy="100.3" r=".46"/>
<circle cx="224.8" cy="128.3" r=".46"/>
<circle cx="257.8" cy="128.3" r=".46"/>
<circle cx="184.1" cy="81.3" r=".46"/>
<circle cx="201.9" cy="33" r=".46"/>
<circle cx="175.3" cy="57.2" r=".46"/>
<circle cx="71.1" cy="129.5" r=".46"/>
<circle cx="71.1" cy="88.9" r=".46"/>
<circle cx="74.9" cy="26.7" r=".46"/>
<circle cx="63.5" cy="26.7" r=".46"/>
<circle cx="54.6" cy="26.7" r=".46"/>
<circle cx="50.8" cy="31.8" r=".46"/>
<circle cx="63.5" cy="66" r=".46"/>
<circle cx="58.4" cy="31.8" r=".46"/>
<circle cx="63.5" cy="44.5" r=".46"/>
<circle cx="48.3" cy="49.5" r=".46"/>
<circle cx="62.2" cy="49.5" r=".46"/>
<circle cx="58.4" cy="49.5" r=".46"/>
<circle cx="109.2" cy="58.4" r=".46"/>
<circle cx="118.1" cy="53.3" r=".46"/>
<circle cx="78.7" cy="35.6" r=".46"/>
<circle cx="76.2" cy="44.5" r=".46"/>
<circle cx="118.1" cy="35.6" r=".46"/>
<circle cx="118.1" cy="27.9" r=".46"/>
<circle cx="105.4" cy="30.5" r=".46"/>
<circle cx="71.1" cy="147.3" r=".46"/>
<circle cx="71.1" cy="165.1" r=".46"/>
<circle cx="71.1" cy="138.4" r=".46"/>
<circle cx="71.1" cy="156.2" r=".46"/>
</g>
<text font-size="2.8" fill="#840000" x="185.8" y="209.5">Title:</text>
<g font-size="2.5" fill="#006464">
<text x="33.1" y="23.8">J_12V0</text>
<text x="50.4" y="19.2">VCC_12</text>
<text x="69.9" y="22.7">C_BYP2 C_BYP1</text>
<text x="121.6" y="21.7">FEEDER_RELAY1</text>
<text x="210.9" y="21.5">VCC_12</text>
<text x="71.3" y="25.5">100uF</text>
<text x="79.6" y="26">0.1uF</text>
<text x="192.1" y="29.3">7.5k</text>
<text x="192.3" y="26.8">RA2</text>
<text x="100.9" y="35.1">D1</text>
<text x="145.1" y="34.2">R_RLY1</text>
<text x="224.8" y="30.3">C3</text>
<text x="224.8" y="35">10uF</text>
<text x="35.9" y="36.7">12V</text>
<text x="48.4" y="38.2">GND</text>
<text x="49.8" y="41.8">Jump</text>
<text x="64.8" y="41.8">Jump</text>
<text x="76.4" y="41.2">GND</text>
<text x="91.6" y="37.9">P6KE150A</text>
<text x="124.7" y="41.3">VO14642AT</text>
<text x="146.9" y="39.5">2.2k</text>
<text x="192.1" y="39.5">7.5k</text>
<text x="192.1" y="36.9">RA1</text>
<text x="203.5" y="38.7">R1</text>
<text x="236.9" y="40.5">C4</text>
<text x="31.8" y="42.1">J_24V0</text>
<text x="78.5" y="46.8">C_BYP_24</text>
<text x="101" y="45.1">GND_24</text>
<text x="152.6" y="43.2">GND</text>
<text x="188.1" y="46">GND</text>
<text x="215.4" y="44.3">AMP0</text>
<text x="230.7" y="46.6">C2</text>
<text x="33.4" y="52.2">24V</text>
<text x="78.5" y="50.6">1uF</text>
<text x="121.6" y="49.6">FEEDER_RELAY2</text>
<text x="168.9" y="52.1">RA3</text>
<text x="169" y="48.6">10k</text>
<text x="203.5" y="48.1">5K</text>
<text x="222.3" y="51.9">C1</text>
<text x="230.9" y="51.7">47nF</text>
<text x="236.5" y="48.4">270uF</text>
<text x="249.2" y="51.2">3_5MM_AUDIO</text>
<text x="57.8" y="57.8">GND_24</text>
<text x="199.5" y="56.2">GND</text>
<text x="208.4" y="54.9">GND</text>
<text x="213.5" y="58.7">GND</text>
<text x="222.3" y="56.5">1uF</text>
<text x="231.7" y="56">R2</text>
<text x="231.7" y="59.5">10</text>
<text x="242.7" y="58.7">GND</text>
<text x="95.4" y="65.8">P6KE150A</text>
<text x="104.7" y="63">D2</text>
<text x="145.1" y="62.1">R_RLY2</text>
<text x="177.2" y="64.4">RA4</text>
<text x="186.4" y="65.1">MIC_IN0</text>
<text x="218.6" y="63.8">GND</text>
<text x="124.9" y="68.7">VO14642AT</text>
<text x="146.7" y="66.9">2.2k</text>
<text x="152.6" y="71.7">GND</text>
<text x="177.2" y="67.9">10k</text>
<text x="227.5" y="68.9">GND</text>
<text x="104.8" y="72.5">GND_24</text>
<text x="172.9" y="76.3">GND</text>
<text x="181.8" y="76.3">GND</text>
<text x="51" y="89.5">GND</text>
<text x="59.1" y="89.8">GND_24</text>
<text x="78.5" y="85.6">LIGHT_RELAY0</text>
<text x="192.7" y="86.5">J7</text>
<text x="204.6" y="89">GND</text>
<text x="218.8" y="86.7">USB_IN0</text>
<text x="185.5" y="100.7">VCC_12</text>
<text x="82.5" y="104.5">LCB710</text>
<text x="93.9" y="106.8">R_RLY3</text>
<text x="97.7" y="103.2">680</text>
<text x="204.6" y="105.7">GND</text>
<text x="197.2" y="111.9">RD2</text>
<text x="209.7" y="110.3">TRL_SW0</text>
<text x="230.4" y="111.6">RD1</text>
<text x="241.8" y="110.3">RESP_SW0</text>
<text x="82.2" y="117.7">J6</text>
<text x="101.8" y="117.2">GND</text>
<text x="197.4" y="116.7">500</text>
<text x="230.4" y="116.9">500</text>
<text x="82.2" y="126.6">J5</text>
<text x="82.2" y="135.5">J4</text>
<text x="208.5" y="133.5">OPB815WZ</text>
<text x="222.4" y="133.4">GND</text>
<text x="241.5" y="133.5">OPB815WZ</text>
<text x="255.4" y="133.4">GND</text>
<text x="185.1" y="142.8">1.724k</text>
<text x="222" y="142.8">1.724k</text>
<text x="82.2" y="144.4">J3</text>
<text x="188.7" y="146.9">RL2</text>
<text x="199" y="149.6">R_TRL_LED0</text>
<text x="225.5" y="146.9">RL1</text>
<text x="82.2" y="153.3">J2</text>
<text x="204.2" y="155">47</text>
<text x="217.1" y="159.1">TRL_LED0</text>
<text x="82.2" y="162.2">J1</text>
<text x="198.1" y="166.1">R_RESP_LED0</text>
<text x="203.5" y="171.5">330</text>
<text x="216.1" y="175.6">RESP_LED0</text>
<text x="68.7" y="180.4">GND</text>
<text x="209.7" y="180.1">GND</text>
<text x="146.2" y="187">GND</text>
</g>
<text font-size="2.5" fill="#840000" x="127.8" y="84.5">TEENSY 4.1</text>
<g font-size="2.3" fill="#0000c2">
<text x="14.7" y="119">NOTE 1:</text>
<text x="24.6" y="119">Current-limiting</text>
<text x="43.5" y="119">resistor</text>
<text x="14.7" y="121.7">for</text>
<text x="14.7" y="124.4">4.1</text>
<text x="19" y="121.7">solenoid</text>
<text x="19.4" y="124.4">has</text>
<text x="24.4" y="124.4">max</text>
<text x="29.2" y="121.7">relay</text>
<text x="30" y="124.4">of</text>
<text x="33.3" y="124.4">4 mA, instead</text>
<text x="35.7" y="121.7">LED. Teensy</text>
<text x="14.7" y="127.1">of</text>
<text x="14.7" y="129.8">For</text>
<text x="18.1" y="127.1">10</text>
<text x="19.4" y="129.8">this</text>
<text x="22.1" y="127.1">mA for</text>
<text x="24.6" y="129.8">particular</text>
<text x="30.7" y="127.1">Teensy</text>
<text x="36.2" y="129.8">relay:</text>
<text x="39" y="127.1">3.6.</text>
<text x="14.7" y="132.5">V_f=1.3</text>
<text x="14.7" y="137.9">NOTE 2:</text>
<text x="24.3" y="132.5">V, I_f=3</text>
<text x="24.6" y="137.9">Current-limiting</text>
<text x="34.4" y="132.5">mA</text>
<text x="43.5" y="137.9">resistor</text>
<text x="14.7" y="140.6">for</text>
<text x="14.7" y="143.3">4.1</text>
<text x="19" y="140.6">light</text>
<text x="19.4" y="143.3">has</text>
<text x="24.4" y="143.3">max</text>
<text x="25.1" y="140.6">relay</text>
<text x="30" y="143.3">of</text>
<text x="31.5" y="140.6">LED. Teensy</text>
<text x="33.3" y="143.3">4 mA, instead</text>
<text x="14.7" y="146">of</text>
<text x="14.7" y="148.7">For</text>
<text x="18.1" y="146">10</text>
<text x="19.4" y="148.7">this</text>
<text x="22.1" y="146">mA for</text>
<text x="24.6" y="148.7">particular</text>
<text x="30.7" y="146">Teensy</text>
<text x="36.2" y="148.7">relay:</text>
<text x="39" y="146">3.6.</text>
<text x="14.7" y="151.4">V_f=1.32</text>
<text x="25.6" y="151.4">V, I_f=3</text>
<text x="35.7" y="151.4">mA</text>
<text x="14.7" y="156.8">Note</text>
<text x="14.7" y="159.5">for</text>
<text x="19" y="159.5">trial</text>
<text x="20.8" y="156.8">3:</text>
<text x="24.1" y="156.8">Current-limiting</text>
<text x="24.6" y="159.5">switch</text>
<text x="32.6" y="159.5">LED. Teensy</text>
<text x="43" y="156.8">resistor</text>
<text x="46.7" y="159.5">4.1</text>
<text x="14.7" y="162.2">has</text>
<text x="14.7" y="164.9">LED: V_f=3.2V</text>
<text x="19.7" y="162.2">max</text>
<text x="25.3" y="162.2">of</text>
<text x="28.7" y="162.2">4mA</text>
<text x="31.3" y="164.9">and</text>
<text x="34.4" y="162.2">output.</text>
<text x="36.4" y="164.9">0.5mA</text>
<text x="43.1" y="162.2">For</text>
<text x="44.2" y="164.9">required.</text>
<text x="47.8" y="162.2">this</text>
<text x="14.7" y="170.3">Note</text>
<text x="14.7" y="173">for</text>
<text x="19" y="173">response</text>
<text x="20.8" y="170.3">4:</text>
<text x="24.1" y="170.3">Current-limiting</text>
<text x="29.7" y="173">switch</text>
<text x="37.6" y="173">LED. Teensy</text>
<text x="43" y="170.3">resisitor</text>
<text x="51.8" y="173">4.1</text>
<text x="14.7" y="175.7">has</text>
<text x="14.7" y="178.4">V_f=2.15V.</text>
<text x="19.7" y="175.7">max</text>
<text x="25.3" y="175.7">of</text>
<text x="28.7" y="175.7">4mA</text>
<text x="34.4" y="175.7">output.</text>
<text x="43.1" y="175.7">For</text>
<text x="47.8" y="175.7">this</text>
<text x="53" y="175.7">LED:</text>
<text x="14.7" y="183.8">NOTE 5:</text>
<text x="24.6" y="183.8">Only</text>
<text x="30.5" y="183.8">if</text>
<text x="33.3" y="183.8">using</text>
<text x="40.2" y="183.8">two</text>
<text x="14.7" y="186.5">solenoids</text>
<text x="14.7" y="191.9">NOTE 6:</text>
<text x="24.6" y="191.9">Only</text>
<text x="30.5" y="191.9">if</text>
<text x="33.3" y="191.9">using</text>
<text x="14.7" y="194.6">microphone</text>
<text x="28.3" y="194.6">through</text>
<text x="37.7" y="194.6">Teensy</text>
</g>
<g font-size="2.1" fill="#006464">
<text x="38.2" y="27.7">VCC</text>
<text x="37.9" y="32.7">GND</text>
<text x="39.4" y="30.2">NC</text>
<text x="172.5" y="31.5">OUTR</text>
<text x="172.8" y="34">OUTL</text>
<text x="169.4" y="36.6">OUTGND</text>
<text x="39.4" y="59.4">P$1</text>
<text x="39.4" y="62">P$2</text>
<text x="39.4" y="64.5">P$3</text>
<text x="39.4" y="67">P$4</text>
<text x="39.4" y="69.6">P$5</text>
<text x="39.4" y="72.1">P$6</text>
<text x="39.4" y="74.7">P$7</text>
<text x="39.4" y="77.2">P$8</text>
<text x="39.4" y="79.7">P$9</text>
<text x="152.1" y="89.4" transform="rotate(-90 152.1 89.4)">VIN</text>
<text x="126.2" y="93.7">14-A0/TX3/SPDIF_OUT</text>
<text x="154.7" y="93.3" transform="rotate(-90 154.7 93.3)">3V3-2</text>
<text x="157.2" y="93.3" transform="rotate(-90 157.2 93.3)">3V3-1</text>
<text x="167.5" y="93.7">DM</text>
<text x="167.7" y="91.2">DP</text>
<text x="221.5" y="91.2">D+</text>
<text x="221.5" y="93.7">D-</text>
<text x="126.2" y="96.2">15-A1/RX3/SPDIF_IN</text>
<text x="126.2" y="98.8">16-A2/RX4/SCL1</text>
<text x="126.2" y="101.3">17-A3/TX4/SDA1</text>
<text x="149.5" y="101.3">0-RX1/CS1/CRX2</text>
<text x="168" y="96.2">5V</text>
<text x="221.5" y="98.8">ID</text>
<text x="221.5" y="101.3">GND</text>
<text x="126.2" y="103.9">18-A4/SDA0</text>
<text x="126.2" y="106.4">19-A5/SCL0</text>
<text x="147.6" y="103.9">1-TX1/MISO1/CTX2</text>
<text x="126.2" y="108.9">20-A6/TX5/LRCLK1</text>
<text x="126.2" y="111.5">21-A7/RX5/BCLK1</text>
<text x="154.3" y="111.5">7-RX2/OUT1A</text>
<text x="160.1" y="108.9">6-OUT1D</text>
<text x="126.2" y="114">22-A8/CTX1</text>
<text x="126.2" y="116.6">23-A9/CRX1/MCLK1</text>
<text x="126.2" y="119.1">24-A10/TX6/SCL2</text>
<text x="155.1" y="119.1">10-CS/MQSR</text>
<text x="158" y="114">8-TX2/IN1</text>
<text x="160.1" y="116.6">9-OUT1C</text>
<text x="126.2" y="121.6">25-A11/RX6/SDA2</text>
<text x="126.2" y="124.2">26-A12/MOSI1</text>
<text x="152.9" y="124.2">12-MISO/MQSL</text>
<text x="153.3" y="121.6">11-MOSI/CTX1</text>
<text x="126.2" y="126.7">27-A13/SCK1</text>
<text x="126.2" y="129.3">28-RX7</text>
<text x="126.2" y="131.8">29-TX7</text>
<text x="155.8" y="126.7">13-SCK/LED</text>
<text x="126.2" y="134.3">30-CRX3</text>
<text x="126.2" y="142">2-OUT2</text>
<text x="126.2" y="144.5">3-LRCLK2</text>
<text x="126.2" y="147">4-BCLK2</text>
<text x="126.2" y="149.6">5-IN2</text>
<text x="148.5" y="149.6">39-A15/CS/OUT1A</text>
<text x="153.2" y="144.5">41-A17/MISO1</text>
<text x="155.8" y="147">40-A16/CS1</text>
<text x="151.8" y="152.1">38-A14/CS/IN1</text>
<text x="161" y="154.7">37-PWM</text>
<text x="161" y="157.2">36-PWM</text>
<text x="162.2" y="159.7">35/TX8</text>
<text x="142" y="170.9" transform="rotate(-90 142 170.9)">GND1</text>
</g>
<g font-size="2.1" fill="#a90000">
<text x="43.6" y="26.4">1</text>
<text x="43.6" y="29">3</text>
<text x="122.4" y="25.1">6</text>
<text x="140.2" y="25.1">1</text>
<text x="43.6" y="31.5">2</text>
<text x="58.2" y="33.8" transform="rotate(-90 58.2 33.8)">2</text>
<text x="63.2" y="33.8" transform="rotate(-90 63.2 33.8)">2</text>
<text x="122.4" y="30.2">5</text>
<text x="122.4" y="35.3">4</text>
<text x="140.2" y="35.3">2</text>
<text x="58.2" y="41.4" transform="rotate(-90 58.2 41.4)">1</text>
<text x="63.2" y="41.4" transform="rotate(-90 63.2 41.4)">1</text>
<text x="211.3" y="40.4">3</text>
<text x="215.6" y="37.6" transform="rotate(-90 215.6 37.6)">6</text>
<text x="220.7" y="40.2" transform="rotate(-90 220.7 40.2)">1</text>
<text x="223.3" y="40.2" transform="rotate(-90 223.3 40.2)">8</text>
<text x="41.1" y="46.7">3</text>
<text x="41.1" y="44.2">1</text>
<text x="211.3" y="45.5">2</text>
<text x="220.7" y="47.8" transform="rotate(-90 220.7 47.8)">7</text>
<text x="226.5" y="42.9">5</text>
<text x="41.1" y="49.3">2</text>
<text x="122.4" y="53.1">6</text>
<text x="140.2" y="53.1">1</text>
<text x="215.6" y="50.3" transform="rotate(-90 215.6 50.3)">4</text>
<text x="44.7" y="58.2">P$1</text>
<text x="122.4" y="58.2">5</text>
<text x="185.9" y="56.9">2</text>
<text x="185.9" y="59.4">1</text>
<text x="44.7" y="60.7">P$2</text>
<text x="44.7" y="63.2">P$3</text>
<text x="44.7" y="65.8">P$4</text>
<text x="122.4" y="63.2">4</text>
<text x="140.2" y="63.2">2</text>
<text x="44.7" y="68.3">P$5</text>
<text x="44.7" y="70.9">P$6</text>
<text x="44.7" y="73.4">P$7</text>
<text x="44.7" y="75.9">P$8</text>
<text x="44.7" y="78.5">P$9</text>
<text x="188.4" y="81">1</text>
<text x="198.6" y="81">2</text>
<text x="77.9" y="88.6">6</text>
<text x="95.7" y="88.6">1</text>
<text x="216.7" y="89.9">D+</text>
<text x="77.9" y="93.7">5</text>
<text x="216.7" y="92.5">D-</text>
<text x="217" y="95">5V</text>
<text x="77.9" y="98.8">4</text>
<text x="95.7" y="98.8">2</text>
<text x="214.3" y="97.5">GND@1</text>
<text x="216" y="100.1">GND</text>
<text x="221.5" y="96.2">5V</text>
<text x="207.5" y="112.8">1</text>
<text x="220.2" y="112.8">2</text>
<text x="240.5" y="112.8">1</text>
<text x="253.2" y="112.8">2</text>
<text x="77.9" y="120.4">2</text>
<text x="88.1" y="120.4">1</text>
<text x="77.9" y="129.3">2</text>
<text x="88.1" y="129.3">1</text>
<text x="207.5" y="128">4</text>
<text x="220.2" y="128">3</text>
<text x="240.5" y="128">4</text>
<text x="253.2" y="128">3</text>
<text x="77.9" y="138.2">2</text>
<text x="88.1" y="138.2">1</text>
<text x="77.9" y="147.1">2</text>
<text x="88.1" y="147.1">1</text>
<text x="77.9" y="156">2</text>
<text x="88.1" y="156">1</text>
<text x="217.6" y="150.9">2</text>
<text x="217.6" y="153.4">1</text>
<text x="77.9" y="164.8">2</text>
<text x="88.1" y="164.8">1</text>
<text x="217.6" y="167.4">2</text>
<text x="217.6" y="169.9">1</text>
</g>
<g font-size="2.1" fill="#840000">
<text x="185.8" y="202.6">Sheet:</text>
<text x="185.8" y="205.3">File:</text>
<text x="191.9" y="205.3">Teensy4_1_PyOperant_Board_updated8-26-26.kicad_sch</text>
<text x="185.8" y="215.5">KiCad</text>
<text x="185.8" y="212.7">Size:</text>
<text x="192.5" y="212.7">User</text>
<text x="193.5" y="215.5">E.D.A.</text>
<text x="201.1" y="215.5">9.0.4</text>
<text x="207.8" y="212.7">Date:</text>
<text x="270.8" y="212.9">Rev:</text>
<text x="270.8" y="215.5">Id:</text>
<text x="274.9" y="215.5">1/1</text>
</g>
<g font-size="2" fill="#0000c2">
<text x="144.6" y="31.2">See Note</text>
<text x="154.2" y="31.2">1</text>
<text x="233.4" y="33.5">Max</text>
<text x="233.4" y="35.7">LM386/NTE823</text>
<text x="238" y="33.5">volt</text>
<text x="242.5" y="33.5">input</text>
<text x="248.2" y="33.5">for</text>
<text x="233.4" y="38">is</text>
<text x="236.1" y="38">-0.4V</text>
<text x="242.7" y="38">to</text>
<text x="245.6" y="38">+0.4V</text>
<text x="148.4" y="48">See Note</text>
<text x="158" y="48">4</text>
<text x="187" y="51.8">See Note</text>
<text x="196.6" y="51.8">5</text>
<text x="144.6" y="59.1">See Note</text>
<text x="154.2" y="59.1">1</text>
<text x="92.3" y="109">See Note</text>
<text x="101.9" y="109">2</text>
<text x="201.2" y="146.1">See Note</text>
<text x="210.8" y="146.1">3</text>
<text x="201.2" y="162.6">See Note</text>
<text x="210.8" y="162.6">4</text>
</g>
<g font-size="1.8" fill="#840000">
<text x="35" y="11.9">1</text>
<text x="85" y="11.9">2</text>
<text x="135" y="11.9">3</text>
<text x="185" y="11.9">4</text>
<text x="235" y="11.9">5</text>
<text x="285" y="11.9">6</text>
<text x="10.3" y="35.9">A</text>
<text x="293.1" y="35.9">A</text>
<text x="10.3" y="85.9">B</text>
<text x="293.1" y="85.9">B</text>
<text x="10.3" y="135.9">C</text>
<text x="293.1" y="135.9">C</text>
<text x="10.3" y="185.9">D</text>
<text x="293.1" y="185.9">D</text>
<text x="35" y="218.5">1</text>
<text x="85" y="218.5">2</text>
<text x="135" y="218.5">3</text>
<text x="185" y="218.5">4</text>
<text x="235" y="218.5">5</text>
<text x="285" y="218.5">6</text>
</g>
<text font-size="1.8" fill="#840084" x="248.5" y="121.3" transform="rotate(-90 248.5 121.3)">E</text>
<g font-size="1.4" fill="#840000">
<text x="246.7" y="47.4">R</text>
<text x="246.9" y="44.8">L</text>
</g>
<g font-size=".8" fill="#840000">
<text x="217.4" y="38.5" transform="rotate(-90 217.4 38.5)">VS</text>
<text x="224.7" y="41" transform="rotate(-90 224.7 41)">GAIN</text>
<text x="222.2" y="47.6" transform="rotate(-90 222.2 47.6)">BYP</text>
<text x="217.4" y="50.2" transform="rotate(-90 217.4 50.2)">GND</text>
</g>
<text font-size=".8" fill="#a90000" x="222.2" y="40.8" transform="rotate(-90 222.2 40.8)">GAIN</text>
<g font-size=".6" fill="#840000">
<text x="73" y="28.4">SpiceOrder</text>
<text x="76.5" y="28.4">1</text>
<text x="73" y="36">SpiceOrder</text>
<text x="76.5" y="36">2</text>
<text x="105.8" y="34.9" transform="rotate(-90 105.8 34.9)">SpiceOrder</text>
<text x="105.8" y="31.5" transform="rotate(-90 105.8 31.5)">2</text>
<text x="105.8" y="40" transform="rotate(-90 105.8 40)">SpiceOrder</text>
<text x="105.8" y="36.5" transform="rotate(-90 105.8 36.5)">1</text>
<text x="109.7" y="59.4" transform="rotate(-90 109.7 59.4)">2</text>
<text x="109.7" y="64.5" transform="rotate(-90 109.7 64.5)">1</text>
<text x="109.7" y="62.8" transform="rotate(-90 109.7 62.8)">SpiceOrder</text>
<text x="109.7" y="67.9" transform="rotate(-90 109.7 67.9)">SpiceOrder</text>
</g>
</svg>
